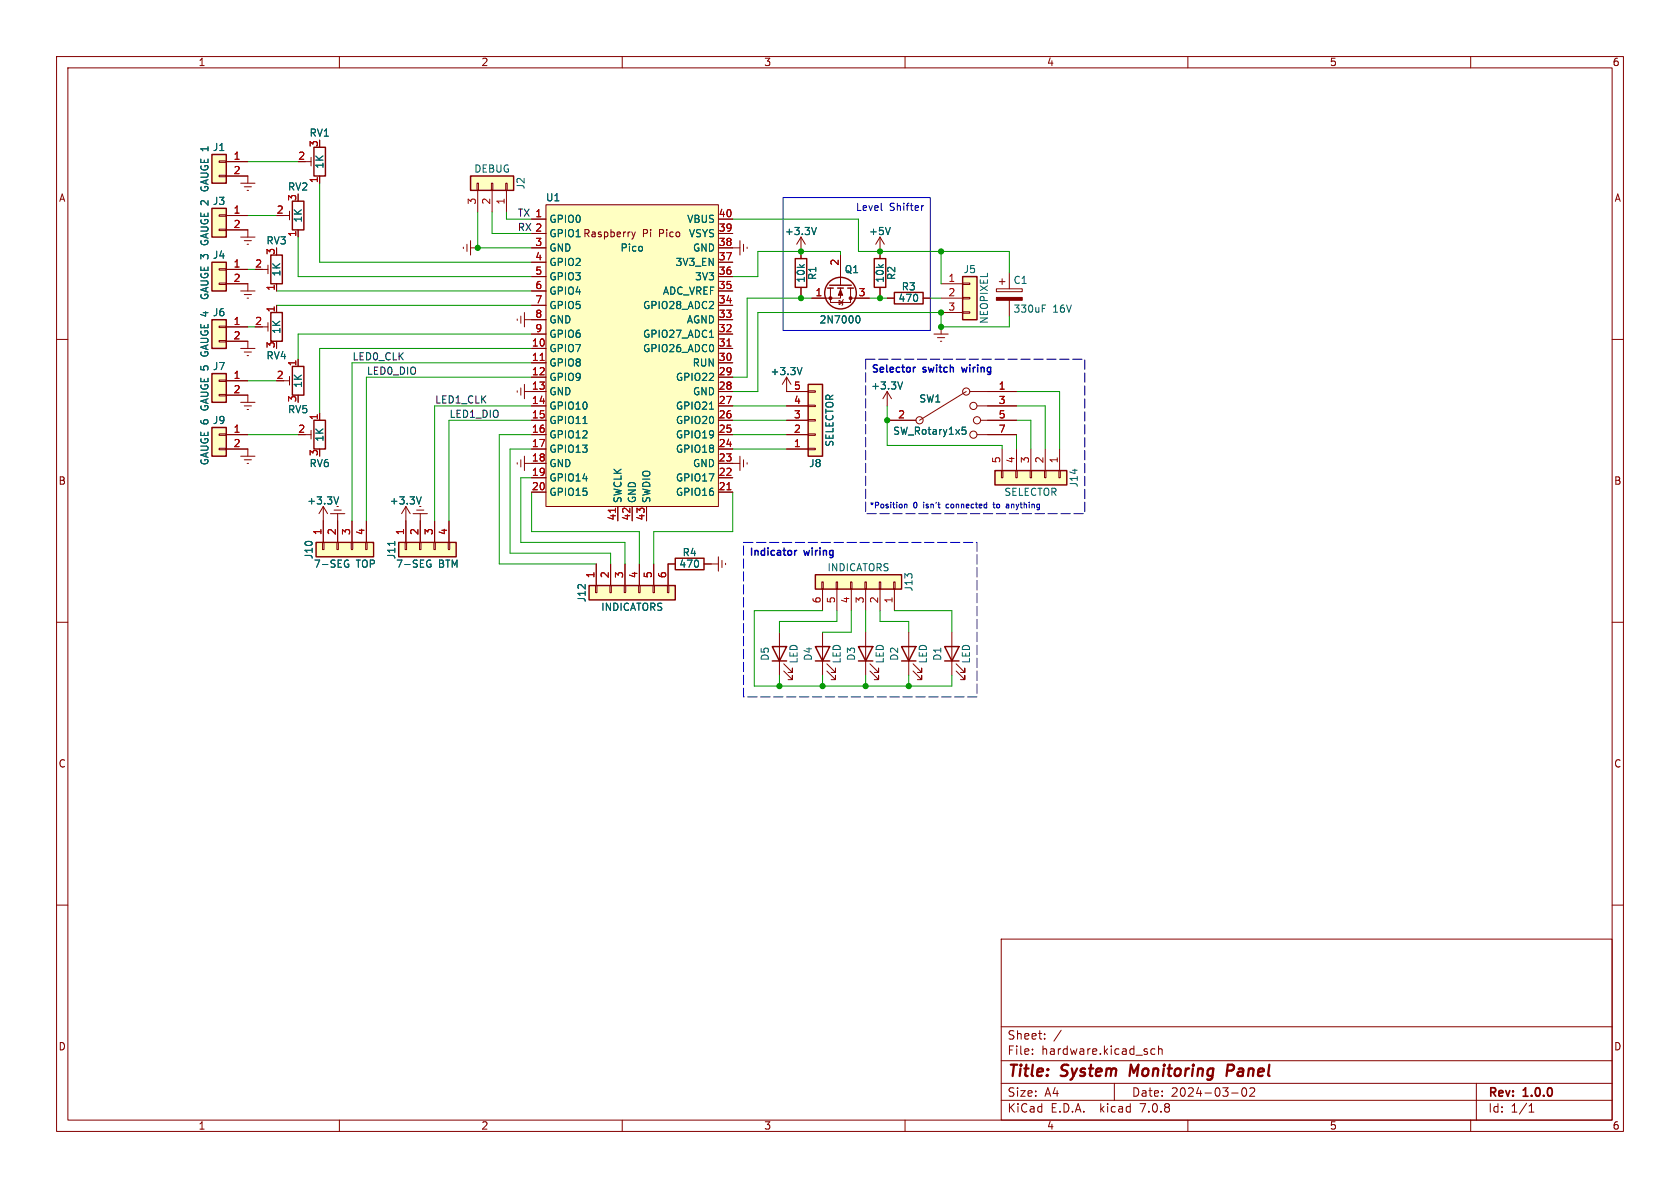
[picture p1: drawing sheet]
<svg xmlns="http://www.w3.org/2000/svg" width="297mm" height="210mm" viewBox="0 0 297 210" stroke-linecap="round" stroke-linejoin="round" font-family="sans-serif">
<g fill="none" stroke="#840000" stroke-width=".18">
<path d="M10 10h277v190h-277zM12 12h273v186h-273zM60 10v2M110 10v2M160 10v2M210 10v2M260 10v2M38.7 31h1.3v.2h-1.3zM38.7 28.4h1.3v.3h-1.3zM38.7 38h1.3v.2h-1.3zM40 31.1h3.8v1.3M40 28.6h3.8"/>
<path d="M40 38.1h3.8M42.5 32.4h2.6M43.2 33h1.2M43.7 33.7h.2M50.2 38.1h1M51.2 37.3v1.6M54 28.6h1M55 27.8v1.5M56.5 31.1v1.3M84.3 32.4h.3v1.3h-.3zM84.5 33.7v3.8M86.9 32.4h.2v1.3h-.2z"/>
<path d="M87 33.7v3.8M89.4 32.4h.3v1.3h-.3zM89.5 33.7v3.8M94 38.7h2.5M96.5 36.2h30.5v53.3h-30.5zM127 38.7h2.5M10 60h2M38.7 57.7h1.3v.2h-1.3zM38.7 50h1.3v.3h-1.3zM38.7 47.5h1.3v.3h-1.3zM38.7 40.5h1.3v.3h-1.3zM40 40.6h3.8v1.3"/>
<path d="M40 50.2h3.8v1.2M40 57.8h3.8M40 47.6h3.8M42.5 41.9h2.6M42.5 51.4h2.6M43.2 42.5h1.2M43.2 52.1h1.2M43.7 43.2h.2M43.7 52.7h.2M46.4 57.8h1M46.4 47.6h1M47.4 46.9v1.5"/>
<path d="M47.4 57v1.5M48.9 50.2v1.2M48.9 54v1.2M52.7 40.6v1.3M81.9 43.7v.2M82.5 43.2v1.3M83.2 43.8h1.3M83.2 42.5v2.6M91.4 56.4v.2M92.1 55.9v1.3M92.7 56.5h3.8M92.7 55.2v2.6"/>
<path d="M94 51.4h2.5M94 41.3h2.5M94 43.8h2.5M94 59.1h2.5M94 54h2.5M94 48.9h2.5M94 46.4h2.5M111.7 41l.3 .9M112 41.9l-.3 .4M112.3 41l-.3 .9M127 56.5h2.5M127 51.4h2.5"/>
<path d="M127 41.3h2.5M127 43.8h3.8M127 59.1h2.5M127 54h2.5M127 48.9h2.5M127 46.4h2.5M130.8 42.5v2.6M131.4 43.2v1.3M132.1 43.7v.2M141.6 41.9l-.8 1.3M141.6 41.9v3.8M141.6 50.8v1.3"/>
<path d="M141.6 41.9l.8 1.3M146.8 50.9v2.6h3.6v-2.6M148.3 53.1l.7 .4-.7 .3zM148.6 50.9v1.8h-5.1M148.6 45.1v5.3M149.1 53l-.1 .1v.7l-.2 .2M150.4 52.7h3.3M155.6 41.9v3.8M155.6 50.8v1.3M155.6 41.9l-.8 1.3M155.6 41.9l.7 1.3M156.8 52.7h1.3"/>
<path d="M163.2 52.7h1.3M165.1 59.1h2.5M165.7 59.7h1.3M166.4 52.7h3.8M166.4 57.8v1.3M166.4 50.2h3.8M166.4 55.2h3.8M170.2 55.1h1.2v.3h-1.2zM170.2 52.6h1.2v.2h-1.2zM170.2 50h1.2v.3h-1.2zM176.1 51.1h4.6v.5h-4.6zM176.7 49.8h1"/>
<path d="M177.2 49.3v1M178.4 48.3v2.8M178.4 53.1v2.8M285 60h2M38.7 79.2h1.3v.3h-1.3zM38.7 76.7h1.3v.3h-1.3zM38.7 60.2h1.3v.3h-1.3zM38.7 69.7h1.3v.3h-1.3zM38.7 67.2h1.3v.2h-1.3zM40 60.3h3.8v1.3M40 69.9h3.8v1.2M40 79.4h3.8v1.2"/>
<path d="M40 76.8h3.8M40 67.3h3.8M42.5 71.1h2.6M42.5 61.6h2.6M43.2 71.8h1.2M43.2 62.2h1.2M43.7 72.4h.2M43.7 62.9h.2M50.2 67.3h1M51.2 66.5v1.6M52.7 63.5v1.3M54 76.8h1"/>
<path d="M55 76.1v1.5M56.5 73v1.3M91.4 69.1v.2M92.1 68.6v1.3M92.7 67.9v2.6M92.7 69.2h3.8M94 76.8h2.5M94 79.4h2.5M94 71.8h2.5M94 61.6h2.5M94 64.1h2.5M94 66.7h2.5"/>
<path d="M94 74.3h2.5M127 76.8h2.5M127 79.4h2.5M127 71.8h2.5M127 61.6h2.5M127 69.2h2.5M127 64.1h2.5M127 66.7h2.5M127 74.3h2.5M139.1 76.8h3.8M139.1 79.4h3.8M139.1 71.8h3.8"/>
<path d="M139.1 66.7v2.5h3.8M139.1 66.7l-.8 1.2M139.1 66.7l.7 1.2M139.1 74.3h3.8M142.9 69.1h1.2v.2h-1.2zM142.9 71.6h1.2v.3h-1.2zM142.9 74.2h1.2v.2h-1.2zM142.9 76.7h1.2v.3h-1.2zM142.9 79.2h1.2v.3h-1.2zM156.8 74.3h5.1M156.8 69.2l-.7 1.3M156.8 69.2v2.6"/>
<path d="M156.8 69.2l.8 1.3M166.2 60.3h.3M170.8 69.2l-8.2 5.1M171.4 69.2h8.3M172.7 76.8h7M172.7 71.8h7M173.4 74.3h6.3M177.2 79.4v3.8M179.7 79.4v3.8M182.2 79.4v3.8M184.8 79.4v3.8M187.3 79.4v3.8"/>
<path d="M42.5 80.6h2.6M43.2 81.3h1.2M43.7 81.9h.2M57 95.9h.3v1.3h-.3zM57.1 89.5l-.7 1.3M57.1 89.5v6.4M57.1 89.5l.8 1.3M58.4 90.8h2.6M59.1 90.2h1.2M59.6 95.9h.2v1.3h-.2zM59.6 89.5h.2M59.7 90.8v5.1"/>
<path d="M62.1 95.9h.3v1.3h-.3zM62.2 92.1v3.8M64.6 95.9h.3v1.3h-.3zM64.8 92.1v3.8M71.6 95.9h.3v1.3h-.3zM71.8 89.5l-.8 1.3M71.8 89.5v6.4M71.8 89.5l.7 1.3M73 90.8h2.6M73.7 90.2h1.2M74.2 95.9h.2v1.3h-.2zM74.2 89.5h.2"/>
<path d="M74.3 90.8v5.1M76.7 95.9h.3v1.3h-.3zM76.8 92.1v3.8M79.2 95.9h.3v1.3h-.3zM79.4 92.1v3.8M91.4 81.8v.2M92.1 81.3v1.3M92.7 81.9h3.8M92.7 80.6v2.6M94 84.5h2.5M94 87h2.5M105.4 99.7v3.8"/>
<path d="M107.9 99.7v3.8M109.2 89.5v2.6M110.5 99.7v3.8M111.8 89.5v2.6M113 99.7v3.8M114.3 89.5v2.6M115.6 99.7v3.8M119.4 99.7h-1.3v3.8M124.5 99.7h2.5M127 81.9h3.8M127 84.5h2.5M127 87h2.5"/>
<path d="M127 98.4v2.6M127.6 99.1v1.2M128.3 99.6v.2M130.8 80.6v2.6M131.4 81.3v1.3M132.1 81.8v.2M177 83.2h.3v1.3h-.3zM179.6 83.2h.2v1.3h-.2zM182.1 83.2h.3v1.3h-.3zM184.7 83.2h.2v1.3h-.2zM187.2 83.2h.3v1.3h-.3zM10 110h2"/>
<path d="M105.3 103.5h.2v1.3h-.2zM107.8 103.5h.3v1.3h-.3zM110.4 103.5h.2v1.3h-.2zM112.9 103.5h.3v1.3h-.3zM115.4 103.5h.3v1.3h-.3zM118 103.5h.2v1.3h-.2zM137.8 111.8v7.6M138.6 118.6l1.5 1.5v-.7v.7h-.8M138.6 117.3l1.5 1.6v-.8v.8h-.8M145.3 102.9h.2v1.2h-.2zM145.4 104.1v3.9M145.4 111.8v7.6"/>
<path d="M146.2 118.6l1.5 1.5v-.7v.7h-.8M146.2 117.3l1.5 1.6v-.8v.8h-.8M147.8 102.9h.3v1.2h-.3zM148 104.1v3.9M150.4 102.9h.2v1.2h-.2zM150.5 104.1v3.9M152.9 102.9h.3v1.2h-.3zM153 104.1v3.9M153 111.8v7.6M153.8 118.6l1.5 1.5v-.7v.7h-.7M153.8 117.3l1.5 1.6v-.8v.8h-.7M155.4 102.9h.3v1.2h-.3z"/>
<path d="M155.6 104.1v3.9M158 102.9h.2v1.2h-.2zM158.1 104.1v3.9M160.7 111.8v7.6M161.4 118.6l1.5 1.5v-.7v.7h-.7M161.4 117.3l1.5 1.6v-.8v.8h-.7M168.3 111.8v7.6M169 118.6l1.6 1.5v-.7v.7h-.8M169 117.3l1.6 1.6v-.8v.8h-.8M285 110h2M10 160h2M285 160h2"/>
<path d="M177 166h108v32h-108zM60 198v2M110 198v2M160 198v2M177 194.5h108M177 191.5h108M177 187.5h108M177 181.5h108M182.5 186.3v.1M182.5 185.5v.1M184.7 183.6v.1M184.7 182.8v.1"/>
<path d="M187.6 182.1l-1.3 2M197 191.5v3M204.2 185.5l-.5-.1-.2 .3v.4l.1 .2h.6M204.8 185.5l.2-.1 .4 .1 .1 .9M204.8 184.9v1.5M210 198v2M217.7 193.2h1.2M219.7 192.4l.2-.1a.81 .81 0 0 1 .6 .6 .81 .81 0 0 1-.3 .8l-.2 .1a.81 .81 0 0 1-.3-1.4zM221 192.4l.5-.1 .2 .1 .1 .3-.9 1.1h.9M260 198v2M261 191.5v6.5M270.3 196.6h.9"/>
<path d="M270.3 195.5l.4-.4v1.5"/>
<circle cx="162.6" cy="74.3" r=".63"/>
<circle cx="170.8" cy="69.2" r=".63"/>
<circle cx="172.1" cy="76.8" r=".63"/>
<circle cx="172.1" cy="71.8" r=".63"/>
<circle cx="172.7" cy="74.3" r=".63"/>
</g>
<path d="M199.9 188.2l-.2 2M217.8 188.2h-.7l-.3 2M217.9 189.2l-1 .1" fill="none" stroke="#840000" stroke-width=".4"/>
<g fill="#ffffc2" stroke="#ffffc2" stroke-width=".18">
<path d="M144.1 101.6h15.3v2.5h-15.3z"/>
<path d="M37.5 75.6h2.5v5h-2.5z"/>
<path d="M55.9 95.9h10.1v2.5h-10.1z"/>
<path d="M37.5 56.5h2.5v5.1h-2.5z"/>
<path d="M70.5 95.9h10.1v2.5h-10.1z"/>
<path d="M37.5 27.3h2.5v5.1h-2.5z"/>
<path d="M37.5 66h2.5v5.1h-2.5z"/>
<path d="M96.5 36.2h30.5v53.3h-30.5z"/>
<path d="M142.9 67.9h2.5v12.7h-2.5z"/>
<path d="M104.1 103.5h15.3v2.5h-15.3z"/>
<path d="M170.2 48.9h2.5v7.6h-2.5z"/>
<path d="M83.2 31.1h7.6v2.6h-7.6z"/>
<path d="M175.9 83.2h12.7v2.5h-12.7z"/>
<path d="M37.5 46.4h2.5v5h-2.5z"/>
<path d="M37.5 36.8h2.5v5.1h-2.5z"/>
</g>
<g fill="none" stroke="#840000" stroke-width=".25">
<path d="M37.5 27.3h2.5v5.1h-2.5zM37.5 36.8h2.5v5.1h-2.5zM51.7 35.6h2v5h-2zM55.5 26h2v5.1h-2zM83.2 31.1h7.6v2.6h-7.6zM37.5 56.5h2.5v5.1h-2.5zM37.5 46.4h2.5v5h-2.5zM47.9 55.2h2v5.1h-2zM47.9 45.1h2v5.1h-2zM140.6 45.7h2v5.1h-2zM146.3 50.9h1M146.7 50.4h3.8"/>
<path d="M148.1 50.9h1M149.9 50.9h1M154.6 45.7h2v5.1h-2zM158.1 51.7h5.1v2h-5.1zM170.2 48.9h2.5v7.6h-2.5zM37.5 75.6h2.5v5h-2.5zM37.5 66h2.5v5.1h-2.5zM51.7 64.8h2v5.1h-2zM55.5 74.3h2v5.1h-2zM142.9 67.9h2.5v12.7h-2.5zM55.9 95.9h10.1v2.5h-10.1zM70.5 95.9h10.1v2.5h-10.1z"/>
<path d="M119.4 98.7h5.1v2h-5.1zM175.9 83.2h12.7v2.5h-12.7zM104.1 103.5h15.3v2.5h-15.3zM136.5 114.3h2.6l-1.3 2.5zM136.5 116.8h2.6M144.1 101.6h15.3v2.5h-15.3zM144.1 114.3h2.6l-1.3 2.5zM144.1 116.8h2.6M151.8 114.3h2.5l-1.3 2.5zM151.8 116.8h2.5M159.4 114.3h2.5l-1.2 2.5zM159.4 116.8h2.5"/>
<path d="M167 114.3h2.5l-1.2 2.5zM167 116.8h2.5"/>
<circle cx="148.6" cy="51.8" r="2.79"/>
</g>
<g fill="none" stroke="#006464" stroke-width=".18">
<path d="M125.4 59.6h.7M144.3 40.2l-.4 1.3M151.5 55.9l.1-.1a.68 .68 0 0 1 .4 .7 .68 .68 0 0 1-.4 .6l-.1-.1M157.4 40.2l-.4 1.3M184.3 54.5h.4M184.3 53.9h.6M103.1 74.9h.7M125.4 72.3h.7M141.8 65l-.4 1.2M159.6 67.5l-.5 1.3M170.1 75.5h.6M170.1 76.1l.4-.1 .3 .2-.1 .5h-.6"/>
<path d="M59.9 87.8l-.5 1.3M61.1 99.1h.5M61.4 99.7h.3v.5l-.3 .1-.3-.1M69.8 95.7v.7M74.5 87.8l-.4 1.3M75.7 99.1h.4M76 99.7h.2v.5l-.2 .1-.3-.1"/>
</g>
<path d="M95.5 63.7h.7M128.5 61.2h.7M108.8 89.8v.8M128.5 86.6h.7" fill="none" stroke="#a90000" stroke-width=".18"/>
<g fill="#840000" stroke="#840000" stroke-width=".18">
<path d="M148.6 51.2l.4 1h-.8z"/>
<path d="M176.1 52.6h4.6v.5h-4.6z"/>
<circle cx="146.8" cy="52.7" r=".25"/>
<circle cx="150.4" cy="52.7" r=".25"/>
</g>
<path d="M138.4 34.9h26.1v23.5h-26.1zM155.9 37.1l.1 .1M163.3 36.4l-.4 .2M159.9 89.1v.7M159.9 89.2h.4v.6M167.3 89.2l-.1 .1 .1 .4M175.5 89.1h.4M175.7 88.8v.8l.2 .2M177.9 89.2h.4v.6M177.9 89.7h.4M178.3 89.4l-.4 .1" fill="none" stroke="#0000c2" stroke-width=".18"/>
<path d="M153 63.5h38.8v27.3h-38.8zM131.4 95.9h41.3v27.3h-41.3z" fill="none" stroke="#0000c2" stroke-width=".18" stroke-dasharray="1.7 .6"/>
<g fill="none" stroke="#0000c2" stroke-width=".25">
<path d="M155.1 64.6l-.5-.1-.1 .1M156.8 64.5v1.1M159.6 64.5v1.1M161.8 64.9l-.3 .1M165.6 64.5v.1M166.2 64.5v1.1M168 64.5v1.3M170 64.9l.2 .9M171.5 64.5v.1M172.8 64.5v.1M132.9 96.9v1.3M135.2 96.9v1.3"/>
<path d="M135.8 96.9v.1M138.6 96.9v1.1M140.5 97.3v.9M140.8 97.3l-.3 .2M143.6 96.9v.1M145 96.9v.1"/>
</g>
<g fill="none" stroke="#009600" stroke-width=".18">
<path d="M43.8 28.6h8.9M43.8 38.1h5.1M56.5 32.4v14h37.5M84.5 37.5v6.3h9.5M87 37.5v3.8h7M89.5 37.5v1.2h4.5M129.5 38.7h22.3v5.8h26.6v3.8M43.8 57.8h1.3M43.8 47.6h1.3M48.9 51.4h45.1M48.9 54h45.1M52.7 41.9v7h41.3"/>
<path d="M94 59.1h-41.3v4.4M141.6 52.1v.6M143.5 52.7h-11.4v14h-2.6M148.6 45.1v-.6h-14.6v4.4h-4.5M153.7 52.7h3.1M155.6 52.1v.6M164.5 52.7h1.9M166.4 44.5v5.7M178.4 55.9v1.9h-12v-2.6h-32.4v14h-4.5M43.8 67.3h5.1M43.8 76.8h8.9M94 66.7h-29.2v25.4"/>
<path d="M94 74.3h-14.6v17.8M94 71.8h-17.2v20.3M94 64.1h-31.8v28M94 76.8h-5.7v22.9h17.1M94 79.4h-3.8v18.4h17.7v1.9M94 61.6h-37.5v11.4M129.5 76.8h9.6M129.5 79.4h9.6M129.5 71.8h9.6M129.5 74.3h9.6M156.8 71.8v6.9h20.4v.7M179.7 71.8h5.1v7.6"/>
<path d="M179.7 69.2h7.6v10.2M179.7 74.3h2.5v5.1M179.7 76.8v2.6M94 84.5h-1.9v11.4h18.4v3.8M94 87v7h19v5.7M129.5 87v7h-13.9v5.7M137.8 119.4v1.9M145.4 108h-12.1v13.3h35v-1.9M145.4 119.4v1.9M148 108v1.9h-10.2v1.9M150.5 108v3.8h-5.1M153 108v3.8"/>
<path d="M153 119.4v1.9M155.6 108v1.9h5.1v1.9M158.1 108h10.2v3.8M160.7 119.4v1.9"/>
</g>
<g fill="#009600" stroke="#009600" stroke-width=".18">
<circle cx="137.8" cy="121.3" r=".46"/>
<circle cx="145.4" cy="121.3" r=".46"/>
<circle cx="153" cy="121.3" r=".46"/>
<circle cx="160.7" cy="121.3" r=".46"/>
<circle cx="141.6" cy="44.5" r=".46"/>
<circle cx="141.6" cy="52.7" r=".46"/>
<circle cx="155.6" cy="52.7" r=".46"/>
<circle cx="166.4" cy="55.2" r=".46"/>
<circle cx="166.4" cy="57.8" r=".46"/>
<circle cx="156.8" cy="74.3" r=".46"/>
<circle cx="166.4" cy="44.5" r=".46"/>
<circle cx="155.6" cy="44.5" r=".46"/>
<circle cx="84.5" cy="43.8" r=".46"/>
</g>
<g font-size="2.8" fill="#840000">
<text x="178" y="190.9">Title:</text>
<text x="187.7" y="190.9">System</text>
<text x="200.6" y="190.9">Monitoring</text>
<text x="218.5" y="190.9">Panel</text>
</g>
<g font-size="2.1" fill="#840000">
<text x="178" y="184">Sheet:</text>
<text x="178" y="186.7">File:</text>
<text x="184.1" y="186.7">hardware.kicad_sch</text>
<text x="178" y="196.9">KiCad</text>
<text x="178" y="194.1">Size:</text>
<text x="184.7" y="194.1">A4</text>
<text x="185.7" y="196.9">E.D.A.</text>
<text x="194.6" y="196.9">kicad</text>
<text x="200" y="194.1">Date:</text>
<text x="201.8" y="196.9">7.0.8</text>
<text x="207" y="194.1">2024-03-02</text>
<text x="263" y="194.3">Rev:</text>
<text x="263" y="196.9">Id:</text>
<text x="267.1" y="196.9">1/1</text>
<text x="269.4" y="194.3">1.0.0</text>
</g>
<g font-size="1.8" fill="#840000">
<text x="35" y="11.9">1</text>
<text x="85" y="11.9">2</text>
<text x="135" y="11.9">3</text>
<text x="185" y="11.9">4</text>
<text x="235" y="11.9">5</text>
<text x="285" y="11.9">6</text>
<text x="10.3" y="35.9">A</text>
<text x="285.3" y="35.9">A</text>
<text x="97" y="42.1">GPIO1 Raspberry</text>
<text x="113.6" y="42.1">Pi</text>
<text x="116.6" y="42.1">Pico</text>
<text x="10.3" y="85.9">B</text>
<text x="285.3" y="85.9">B</text>
<text x="10.3" y="135.9">C</text>
<text x="285.3" y="135.9">C</text>
<text x="10.3" y="185.9">D</text>
<text x="285.3" y="185.9">D</text>
<text x="35" y="199.9">1</text>
<text x="85" y="199.9">2</text>
<text x="135" y="199.9">3</text>
<text x="185" y="199.9">4</text>
<text x="235" y="199.9">5</text>
<text x="285" y="199.9">6</text>
</g>
<g font-size="1.8" fill="#006464">
<text x="37.5" y="26.9">J1</text>
<text x="54.6" y="24.4">RV1</text>
<text x="57.4" y="29.9" transform="rotate(-90 57.4 29.9)">1K</text>
<text x="37.1" y="34.1" transform="rotate(-90 37.1 34.1)">GAUGE 1</text>
<text x="50.8" y="33.9">RV2</text>
<text x="83.7" y="30.7">DEBUG</text>
<text x="92.9" y="33.6" transform="rotate(-90 92.9 33.6)">J2</text>
<text x="96.4" y="35.8">U1</text>
<text x="37.5" y="36.4">J3</text>
<text x="53.6" y="39.4" transform="rotate(-90 53.6 39.4)">1K</text>
<text x="97" y="39.6">GPIO0</text>
<text x="121.4" y="39.6">VBUS</text>
<text x="138.7" y="41.8">+3.3V</text>
<text x="153.5" y="41.8">+5V</text>
<text x="37.1" y="43.6" transform="rotate(-90 37.1 43.6)">GAUGE 2</text>
<text x="37.5" y="45.9">J4</text>
<text x="47" y="43.4">RV3</text>
<text x="97" y="44.7">GND</text>
<text x="97" y="47.2">GPIO2</text>
<text x="97" y="42.1">GPIO1</text>
<text x="109.6" y="44.7">Pico</text>
<text x="119.3" y="47.2">3V3_EN</text>
<text x="121.7" y="42.1">VSYS</text>
<text x="122.4" y="44.7">GND</text>
<text x="37.1" y="53.1" transform="rotate(-90 37.1 53.1)">GAUGE 3</text>
<text x="49.8" y="49" transform="rotate(-90 49.8 49)">1K</text>
<text x="97" y="49.8">GPIO3</text>
<text x="97" y="52.3">GPIO4</text>
<text x="117.1" y="52.3">ADC_VREF</text>
<text x="122.8" y="49.8">3V3</text>
<text x="142.5" y="50.1" transform="rotate(-90 142.5 50.1)">10k</text>
<text x="144.5" y="49.6" transform="rotate(-90 144.5 49.6)">R1</text>
<text x="149.2" y="48.5">Q1</text>
<text x="156.4" y="50.1" transform="rotate(-90 156.4 50.1)">10k</text>
<text x="158.5" y="49.6" transform="rotate(-90 158.5 49.6)">R2</text>
<text x="158.7" y="53.6">470</text>
<text x="159.3" y="51.5">R3</text>
<text x="170.3" y="48.5">J5</text>
<text x="179.1" y="50.4">C1</text>
<text x="37.5" y="56.1">J6</text>
<text x="49.8" y="59.1" transform="rotate(-90 49.8 59.1)">1K</text>
<text x="97" y="54.8">GPIO5</text>
<text x="97" y="57.4">GND</text>
<text x="97" y="59.9">GPIO6</text>
<text x="113.6" y="59.9">GPIO27_ADC1</text>
<text x="113.6" y="54.8">GPIO28_ADC2</text>
<text x="121.3" y="57.4">AGND</text>
<text x="144.8" y="57.4">2N7000</text>
<text x="174.9" y="57.3" transform="rotate(-90 174.9 57.3)">NEOPIXEL</text>
<text x="179.1" y="55.5">330uF</text>
<text x="186.1" y="55.5">16V</text>
<text x="37.1" y="63.3" transform="rotate(-90 37.1 63.3)">GAUGE 4</text>
<text x="37.5" y="65.6">J7</text>
<text x="47" y="63.7">RV4</text>
<text x="97" y="62.5">GPIO7</text>
<text x="97" y="65">GPIO8</text>
<text x="113.6" y="62.5">GPIO26_ADC0</text>
<text x="122.4" y="65">RUN</text>
<text x="53.6" y="68.7" transform="rotate(-90 53.6 68.7)">1K</text>
<text x="97" y="67.5">GPIO9</text>
<text x="97" y="70.1">GND</text>
<text x="119.4" y="67.5">GPIO22</text>
<text x="122.4" y="70.1">GND</text>
<text x="136.1" y="66.5">+3.3V</text>
<text x="153.9" y="69.1">+3.3V</text>
<text x="162.4" y="71.3">SW1</text>
<text x="37.1" y="72.8" transform="rotate(-90 37.1 72.8)">GAUGE 5</text>
<text x="37.5" y="75.2">J9</text>
<text x="50.8" y="73.3">RV5</text>
<text x="97" y="72.6">GPIO10</text>
<text x="97" y="75.2">GPIO11</text>
<text x="97" y="77.7">GPIO12</text>
<text x="119.4" y="77.7">GPIO19</text>
<text x="119.4" y="75.2">GPIO20</text>
<text x="119.4" y="72.6">GPIO21</text>
<text x="157.8" y="77.1">SW_Rotary1x5</text>
<text x="37.1" y="82.3" transform="rotate(-90 37.1 82.3)">GAUGE 6</text>
<text x="54.6" y="82.8">RV6</text>
<text x="57.4" y="78.2" transform="rotate(-90 57.4 78.2)">1K</text>
<text x="97" y="80.2">GPIO13</text>
<text x="97" y="82.8">GND</text>
<text x="119.4" y="80.2">GPIO18</text>
<text x="122.4" y="82.8">GND</text>
<text x="143" y="82.8">J8</text>
<text x="147.5" y="79.1" transform="rotate(-90 147.5 79.1)">SELECTOR</text>
<text x="54.2" y="89.4">+3.3V</text>
<text x="68.8" y="89.4">+3.3V</text>
<text x="97" y="85.3">GPIO14</text>
<text x="97" y="87.9">GPIO15</text>
<text x="110.1" y="89" transform="rotate(-90 110.1 89)">SWCLK</text>
<text x="112.6" y="89" transform="rotate(-90 112.6 89)">GND</text>
<text x="115.2" y="89" transform="rotate(-90 115.2 89)">SWDIO</text>
<text x="119.4" y="87.9">GPIO16</text>
<text x="119.4" y="85.3">GPIO17</text>
<text x="177.5" y="87.9">SELECTOR</text>
<text x="190.7" y="86.3" transform="rotate(-90 190.7 86.3)">J14</text>
<text x="55.4" y="100.6">7-SEG</text>
<text x="55.5" y="99" transform="rotate(-90 55.5 99)">J10</text>
<text x="63" y="100.6">TOP</text>
<text x="69.9" y="100.6">7-SEG</text>
<text x="70.1" y="99" transform="rotate(-90 70.1 99)">J11</text>
<text x="77.5" y="100.6">BTM</text>
<text x="120" y="100.6">470</text>
<text x="120.6" y="98.5">R4</text>
<text x="146.2" y="101.2">INDICATORS</text>
<text x="103.7" y="106.6" transform="rotate(-90 103.7 106.6)">J12</text>
<text x="161.5" y="104.7" transform="rotate(-90 161.5 104.7)">J13</text>
<text x="106.2" y="108.2">INDICATORS</text>
<text x="136.1" y="116.9" transform="rotate(-90 136.1 116.9)">D5</text>
<text x="141.2" y="117.4" transform="rotate(-90 141.2 117.4)">LED</text>
<text x="143.7" y="116.9" transform="rotate(-90 143.7 116.9)">D4</text>
<text x="148.8" y="117.4" transform="rotate(-90 148.8 117.4)">LED</text>
<text x="151.4" y="116.9" transform="rotate(-90 151.4 116.9)">D3</text>
<text x="156.4" y="117.4" transform="rotate(-90 156.4 117.4)">LED</text>
<text x="159" y="116.9" transform="rotate(-90 159 116.9)">D2</text>
<text x="164.1" y="117.4" transform="rotate(-90 164.1 117.4)">LED</text>
<text x="166.6" y="116.9" transform="rotate(-90 166.6 116.9)">D1</text>
<text x="171.7" y="117.4" transform="rotate(-90 171.7 117.4)">LED</text>
</g>
<g font-size="1.8" fill="#a90000">
<text x="41.2" y="28.3">1</text>
<text x="52.6" y="28.3">2</text>
<text x="56.3" y="26.1" transform="rotate(-90 56.3 26.1)">3</text>
<text x="41.2" y="30.9">2</text>
<text x="52.5" y="35.6" transform="rotate(-90 52.5 35.6)">3</text>
<text x="56.3" y="32.5" transform="rotate(-90 56.3 32.5)">1</text>
<text x="41.2" y="37.8">1</text>
<text x="41.2" y="40.4">2</text>
<text x="48.8" y="37.8">2</text>
<text x="52.5" y="42" transform="rotate(-90 52.5 42)">1</text>
<text x="84.2" y="36.3" transform="rotate(-90 84.2 36.3)">3</text>
<text x="86.7" y="36.3" transform="rotate(-90 86.7 36.3)">2</text>
<text x="89.3" y="36.3" transform="rotate(-90 89.3 36.3)">1</text>
<text x="94.5" y="38.5">1</text>
<text x="94.5" y="41">2</text>
<text x="127" y="41">39</text>
<text x="127" y="38.5">40</text>
<text x="41.2" y="47.4">1</text>
<text x="45" y="47.4">2</text>
<text x="48.6" y="45.2" transform="rotate(-90 48.6 45.2)">3</text>
<text x="94.5" y="43.6">3</text>
<text x="94.5" y="46.1">4</text>
<text x="127" y="46.1">37</text>
<text x="127" y="43.6">38</text>
<text x="148.3" y="47.1" transform="rotate(-90 148.3 47.1)">2</text>
<text x="41.2" y="49.9">2</text>
<text x="48.6" y="51.5" transform="rotate(-90 48.6 51.5)">1</text>
<text x="94.5" y="48.6">5</text>
<text x="94.5" y="51.2">6</text>
<text x="94.5" y="53.7">7</text>
<text x="127" y="53.7">34</text>
<text x="127" y="51.2">35</text>
<text x="127" y="48.6">36</text>
<text x="144.1" y="52.5">1</text>
<text x="151.7" y="52.5">3</text>
<text x="167.6" y="49.9">1</text>
<text x="167.6" y="52.5">2</text>
<text x="41.2" y="57.5">1</text>
<text x="45" y="57.5">2</text>
<text x="48.6" y="55.3" transform="rotate(-90 48.6 55.3)">1</text>
<text x="94.5" y="56.3">8</text>
<text x="94.5" y="58.8">9</text>
<text x="127" y="58.8">32</text>
<text x="127" y="56.3">33</text>
<text x="167.6" y="55">3</text>
<text x="41.2" y="60.1">2</text>
<text x="48.6" y="61.7" transform="rotate(-90 48.6 61.7)">3</text>
<text x="52.5" y="64.8" transform="rotate(-90 52.5 64.8)">1</text>
<text x="93.9" y="61.3">10</text>
<text x="93.9" y="63.9">11</text>
<text x="127" y="63.9">30</text>
<text x="127" y="61.3">31</text>
<text x="41.2" y="67.1">1</text>
<text x="41.2" y="69.6">2</text>
<text x="48.8" y="67.1">2</text>
<text x="52.5" y="71.2" transform="rotate(-90 52.5 71.2)">3</text>
<text x="93.9" y="66.4">12</text>
<text x="93.9" y="69">13</text>
<text x="93.9" y="71.5">14</text>
<text x="127" y="71.5">27</text>
<text x="127" y="69">28</text>
<text x="127" y="66.4">29</text>
<text x="140.3" y="71.5">4</text>
<text x="140.3" y="69">5</text>
<text x="176.5" y="69">1</text>
<text x="176.5" y="71.5">3</text>
<text x="41.2" y="76.6">1</text>
<text x="52.6" y="76.6">2</text>
<text x="56.3" y="74.4" transform="rotate(-90 56.3 74.4)">1</text>
<text x="93.9" y="74">15</text>
<text x="93.9" y="76.6">16</text>
<text x="127" y="76.6">25</text>
<text x="127" y="74">26</text>
<text x="140.3" y="76.6">2</text>
<text x="140.3" y="74">3</text>
<text x="158.7" y="74">2</text>
<text x="176.5" y="74">5</text>
<text x="176.5" y="76.6">7</text>
<text x="41.2" y="79.1">2</text>
<text x="56.3" y="80.7" transform="rotate(-90 56.3 80.7)">3</text>
<text x="93.9" y="79.1">17</text>
<text x="93.9" y="81.7">18</text>
<text x="127" y="81.7">23</text>
<text x="127" y="79.1">24</text>
<text x="140.3" y="79.1">1</text>
<text x="176.9" y="82" transform="rotate(-90 176.9 82)">5</text>
<text x="179.5" y="82" transform="rotate(-90 179.5 82)">4</text>
<text x="182" y="82" transform="rotate(-90 182 82)">3</text>
<text x="184.5" y="82" transform="rotate(-90 184.5 82)">2</text>
<text x="187.1" y="82" transform="rotate(-90 187.1 82)">1</text>
<text x="93.9" y="84.2">19</text>
<text x="93.9" y="86.7">20</text>
<text x="127" y="86.7">21</text>
<text x="127" y="84.2">22</text>
<text x="56.9" y="94.7" transform="rotate(-90 56.9 94.7)">1</text>
<text x="59.4" y="94.7" transform="rotate(-90 59.4 94.7)">2</text>
<text x="62" y="94.7" transform="rotate(-90 62 94.7)">3</text>
<text x="64.5" y="94.7" transform="rotate(-90 64.5 94.7)">4</text>
<text x="71.5" y="94.7" transform="rotate(-90 71.5 94.7)">1</text>
<text x="74" y="94.7" transform="rotate(-90 74 94.7)">2</text>
<text x="76.6" y="94.7" transform="rotate(-90 76.6 94.7)">3</text>
<text x="79.1" y="94.7" transform="rotate(-90 79.1 94.7)">4</text>
<text x="109" y="92.1" transform="rotate(-90 109 92.1)">41</text>
<text x="111.5" y="92.1" transform="rotate(-90 111.5 92.1)">42</text>
<text x="114" y="92.1" transform="rotate(-90 114 92.1)">43</text>
<text x="105.2" y="102.3" transform="rotate(-90 105.2 102.3)">1</text>
<text x="107.7" y="102.3" transform="rotate(-90 107.7 102.3)">2</text>
<text x="110.2" y="102.3" transform="rotate(-90 110.2 102.3)">3</text>
<text x="112.8" y="102.3" transform="rotate(-90 112.8 102.3)">4</text>
<text x="115.3" y="102.3" transform="rotate(-90 115.3 102.3)">5</text>
<text x="117.9" y="102.3" transform="rotate(-90 117.9 102.3)">6</text>
<text x="145.2" y="106.8" transform="rotate(-90 145.2 106.8)">6</text>
<text x="147.7" y="106.8" transform="rotate(-90 147.7 106.8)">5</text>
<text x="150.2" y="106.8" transform="rotate(-90 150.2 106.8)">4</text>
<text x="152.8" y="106.8" transform="rotate(-90 152.8 106.8)">3</text>
<text x="155.3" y="106.8" transform="rotate(-90 155.3 106.8)">2</text>
<text x="157.9" y="106.8" transform="rotate(-90 157.9 106.8)">1</text>
</g>
<g font-size="1.8" fill="#0f0f0f">
<text x="91.4" y="38.4">TX 1</text>
<text x="91.4" y="40.9">RX 2</text>
<text x="62.2" y="63.8">LED0_CLK</text>
<text x="64.8" y="66.3">LED0_DIO</text>
<text x="76.8" y="71.4">LED1_CLK</text>
<text x="79.4" y="73.9">LED1_DIO</text>
</g>
<g font-size="1.8" fill="#0000c2">
<text x="151.2" y="37.6">Level</text>
<text x="157.2" y="37.6">Shifter</text>
<text x="154" y="66.5">Selector</text>
<text x="163.3" y="66.5">switch</text>
<text x="170.7" y="66.5">wiring</text>
<text x="132.4" y="98.9">Indicator</text>
<text x="142.3" y="98.9">wiring</text>
</g>
<g font-size="1.4" fill="#0000c2">
<text x="153.7" y="89.9">*Position</text>
<text x="161.5" y="89.9">0</text>
<text x="163.5" y="89.9">isn't</text>
<text x="167.7" y="89.9">connected</text>
<text x="176.4" y="89.9">to</text>
<text x="178.9" y="89.9">anything</text>
</g>
</svg>
